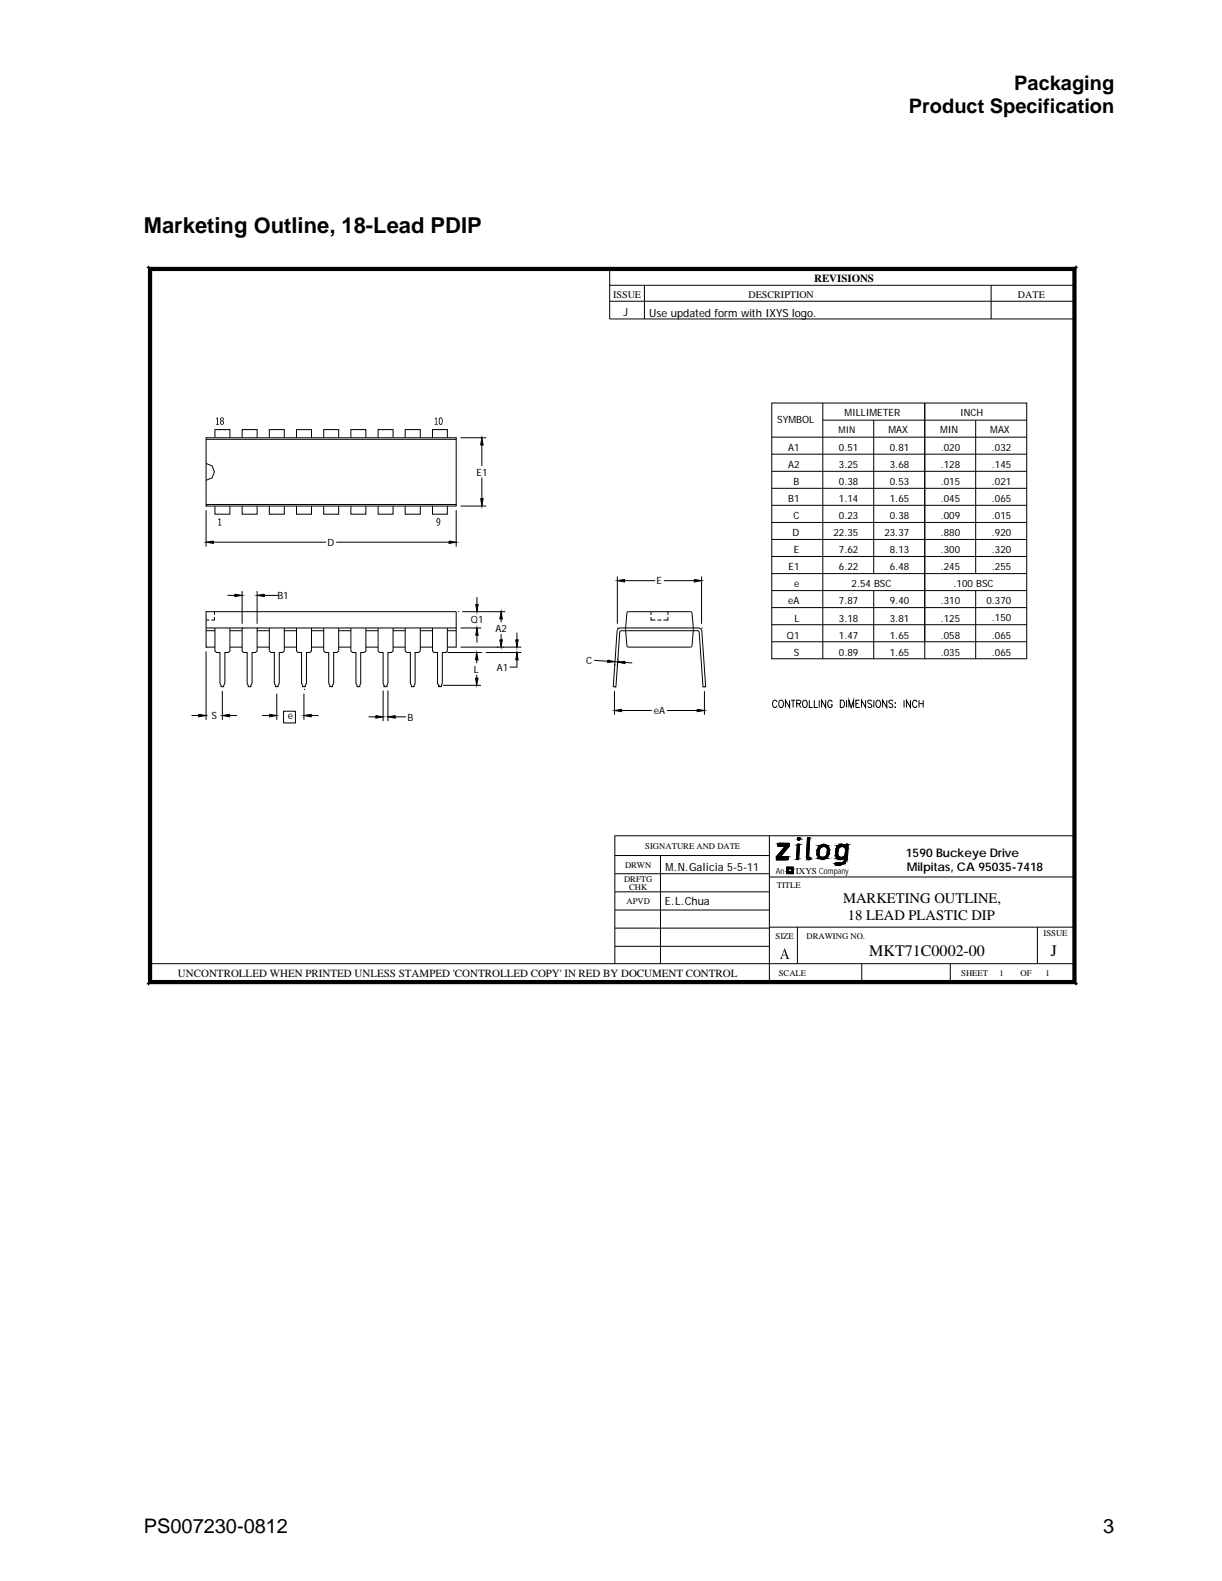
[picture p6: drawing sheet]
<svg xmlns="http://www.w3.org/2000/svg" width="216mm" height="279mm" viewBox="0 0 216 279" stroke-linecap="round" stroke-linejoin="round" font-family="sans-serif">
<path d="M25.3 46.2h165.7v128.1h-165.7z" fill-rule="evenodd" fill="#fff" stroke="#fff" stroke-width=".18"/>
<g fill="none" stroke="#000" stroke-width=".18">
<path d="M26.2 47.4h.3v126.3h-.3zM26.2 47.5l.2-.2 .4 .3-.2 .2zM26.3 47.2h163.7v.3h-163.7zM26.3 47.2h-.3l.2 .3M26.3 47.4l.1-.1 .4 .3-.2 .2-.4-.3zM26.4 47.3l-.2-.2v.3M26.5 47.7h.3v125.7h-.3zM26.6 47.8h.1M26.7 47.6h163v.2h-163zM26.8 47.6v.1M107.7 47.5v8.9h82.1M107.7 50.4h82.1"/>
<path d="M107.7 53.2h82.1M113.9 50.4v6M175.1 50.4v6M189.5 47.7h.3v125.7h-.3zM189.6 47.6l-.1 .1M189.6 47.6l.3-.3 .2 .2-.3 .3zM189.8 47.8h-.1M189.9 47.4h.2v126.3h-.2zM189.9 47.3l.2 .2-.3 .3-.2-.2zM189.9 47.3l.2-.2v.3M190 47.2h.3l-.2 .3M36.4 77.4h44.2v12h-44.2z"/>
<path d="M36.4 77.6h44.2M38 77.4v-1.5h2.6v1.5M42.8 77.4v-1.5h2.6v1.5M47.6 77.4v-1.5h2.6v1.5M52.4 77.4v-1.5h2.6v1.5M57.2 77.4v-1.5h2.6v1.5M62 77.4v-1.5h2.6v1.5M66.8 77.4v-1.5h2.6v1.5M71.6 77.4v-1.5h2.7v1.5M76.4 77.4v-1.5h2.6v1.5M80.6 77.4h.1M81.4 77.4h4.5"/>
<path d="M85.1 77.4l.3 1.3h-.5zM85.1 78.7v3.7M136.4 71.2h45v45.2h-45zM136.4 77.3h45M145.4 71.2v45.2M145.4 74.3h36M154.4 74.3v27.1M163.4 71.2v45.2M172.4 74.3v27.1M36.4 89.4h.1M36.4 81.9l1.1 .4 .4 1.1-.4 1.1-1.1 .4M36.4 90.2v6.4"/>
<path d="M36.4 89.2h44.2M36.4 95.8l1.3-.2v.4zM37.7 95.8h19.9M38 89.4v1.5h2.6v-1.5M42.8 89.4v1.5h2.6v-1.5M47.6 89.4v1.5h2.6v-1.5M52.4 89.4v1.5h2.6v-1.5M57.2 89.4v1.5h2.6v-1.5M59.4 95.8h19.9M62 89.4v1.5h2.6v-1.5M66.8 89.4v1.5h2.6v-1.5M71.6 89.4v1.5h2.7v-1.5"/>
<path d="M76.4 89.4v1.5h2.6v-1.5M79.3 95.6l1.3 .2-1.3 .2zM80.6 90.2v6.4M80.6 95.8h.1M80.6 89.4h.1M81.4 89.4h4.5M84.9 88.1h.5l-.3 1.3zM85.1 84.4v3.7M136.4 83.3h45M136.4 80.3h45M136.4 95.3h45M136.4 98.3h45"/>
<path d="M136.4 92.3h45M136.4 89.3h45M136.4 86.3h45M36.4 111h44.2M36.4 114.4h.1M36.4 115.1v12.1M36.4 111.5h1.6M36.4 109.6h.6M37.9 109v.6h-.6M37.9 108.1v.6M38 111v4l.2 .3h.7v5.5l.2 .5h.4l.2-.5v-5.5h.6l.3-.3v-4M38 114.4h-1.6v-6.3h44.2v6.3h-1.6"/>
<path d="M40.2 105.2h1.3M40.6 111.5h2.2M40.6 114.4h2.2M41.5 105l1.3 .2-1.3 .2zM42.8 111h.1M42.8 111v4l.3 .3h.6v5.5l.2 .5h.4l.2-.5v-5.5h.6l.3-.3v-4M42.8 104.5v5.7M45.4 111h.1M45.4 105.2h.1M45.4 104.5v5.7M45.4 105.2l1.3-.2v.4zM45.4 111.5h2.2"/>
<path d="M45.4 114.4h2.2M46.7 105.2h2.4M47.6 111v4l.3 .3h.6v5.5l.2 .5h.4l.2-.5v-5.5h.6l.3-.3v-4M50.2 111.5h2.2M50.2 114.4h2.2M52.4 111v4l.3 .3h.6v5.5l.2 .5h.4l.2-.5v-5.5h.6l.3-.3v-4M55 111.5h2.2M55 114.4h2.2M57.2 111v4l.3 .3h.6v5.5l.2 .5h.4l.2-.5v-5.5h.6l.3-.3v-4M59.8 111.5h2.2M59.8 114.4h2.2M62 111v4l.3 .3h.6v5.5l.2 .5h.5l.1-.5v-5.5h.6l.3-.3v-4"/>
<path d="M64.6 111.5h2.2M64.6 114.4h2.2M66.8 111v4l.3 .3h.6v5.5l.2 .5h.5l.1-.5v-5.5h.7l.2-.3v-4M69.4 111.5h2.2M69.4 114.4h2.2M71.6 111v4l.3 .3h.6v5.5l.2 .5h.5l.1-.5v-5.5h.7l.3-.3v-4M74.3 111.5h2.1M74.3 114.4h2.1M76.4 111v4l.3 .3h.6v5.5l.2 .5h.5l.1-.5v-5.5h.7l.2-.3v-4M78.3 115.3h.1M79 115.3h6M79 111.5h1.6"/>
<path d="M80.6 114.4h.1M80.9 108.1h.1M81.4 111h3.6M81.4 114.4h10.7M81.7 108.1h7.6M84 119.8h.5l-.3 1.3zM84.1 106.8h.4l-.2 1.3zM84.2 115.3l.3 1.3h-.5zM84.2 116.6v.6M84.2 119.3v.5M84.3 111l.2 1.3h-.4zM84.3 105.5v1.3"/>
<path d="M84.3 112.3v1.3M85 115.3h.1M85.8 115.3h6.3M88.3 113.1h.5l-.3 1.3zM88.5 108.1h.1M88.5 109.4v.6M88.5 112.1v1M88.5 108.1l.3 1.3h-.5zM88.8 114.4h.1M91.1 113.1h.4l-.2 1.3zM91.3 116.6v1.3h-1.3M91.3 115.3h.1"/>
<path d="M91.3 111.8v1.3M91.3 115.3l.2 1.3h-.4zM105 116.7l2.4 .2M107.4 116.6l1.2 .3-1.2 .2zM108.6 117.3v.4M108.7 116.6h.1M109.1 111h.1M109.1 101.9v8.3M109.1 102.6l1.2-.2v.4zM109.1 117.4v.3M109.1 117h.1M109.1 117l1.3-.1v.4z"/>
<path d="M109.2 116.6h.1M110.3 102.6h5.4M110.4 117.1l1.3 .1M110.8 108.2h11.4a14.1 14.1 0 0 1 0 6.1h-11.4a15 15 0 0 1 0-6.1zM115 109v.6h.8M115 108.1v.6M116.2 109.6h.7M117.3 102.6h5.4M118 109v.6h-.8M118 108.1v.6M122.7 102.4l1.3 .2-1.3 .2zM124 111h.1"/>
<path d="M124 102.6h.1M124 101.9v8.3M136.4 110.4h45M136.4 113.4h45M136.4 107.4h45M136.4 104.4h45M136.4 101.4h45M154.4 104.4v12M172.4 104.4v12M33.8 126.4h1.3M35.1 126.2l1.3 .2-1.3 .3zM36.4 126.4h.1"/>
<path d="M39.3 122.1v5.1M39.3 121.3h.1M39.3 126.4l1.3-.2v.5zM40.6 126.4h1.3M46.3 126.4h1.3M47.6 126.2l1.3 .2-1.3 .3zM48.9 122.6v4.6M48.9 121.8h.1M50.1 125.7h2.1v2.1h-2.1zM53.7 121.8h.1M53.7 126.4h.1M53.7 122.6v4.6"/>
<path d="M53.7 126.4l1.3-.2v.5zM55 126.4h1.3M65.1 126.7h1.3M66.4 126.5l1.3 .2-1.3 .2zM67.7 121.3h.1M67.7 122v5.4M68.5 122v5.4M68.5 126.7h.1M68.5 121.3h.1M68.5 126.7l1.3-.2v.4zM69.8 126.7h1.9M77.5 121.1h.1"/>
<path d="M78.3 121.1h6.7M108.3 121.3l.5 .1 .8-9.9h12.9h.8l.2 .2 .7 9.7 .5-.1M108.4 121.3l.6-9.9 .2-.3 .3-.1h13h1l.3 .1 .2 .3 .7 9.9M108.6 125.6l1.2-.3v.5zM108.6 121.4h.1M108.6 122.1v4.2M109.8 125.6h5.4M117.9 125.6h5.3M123.2 125.3l1.3 .3-1.3 .2zM124.5 121.4h.1M124.5 125.6h.1M124.5 122.1v4.2"/>
<path d="M137.3 124.1a.39 .39 0 0 0-.5-.4 .39 .39 0 0 0-.3 .5v.3a.39 .39 0 0 0 .3 .5 .39 .39 0 0 0 .5-.3M137.8 123.8l.1-.1a.66 .66 0 0 1 .5 .7 .66 .66 0 0 1-.5 .6 .82 .82 0 0 1-.1-1.2zM139.5 123.7v1.3l-.7-1.3v1.3M139.8 123.7h.7M140.1 123.7v1.3M140.8 124.4l.6-.1v-.4l-.6-.2v1.3M141.1 124.4l.4 .6M142 123.8l.1-.1a.66 .66 0 0 1 .5 .7 .66 .66 0 0 1-.5 .6 .86 .86 0 0 1-.1-1.2zM143 123.7v1.3h.6M143.9 123.7v1.3h.6M144.7 123.7v1.3M145.9 123.7v1.3l-.7-1.3v1.3"/>
<path d="M147 124.1a.4 .4 0 0 0-.5-.4 .4 .4 0 0 0-.3 .5 .62 .62 0 0 0 .6 .8l.2-.2v-.3h-.2M148.5 123.7a.65 .65 0 0 1 .7 .7 .65 .65 0 0 1-.7 .6zM149.6 123.7v1.3M150 125v-1.3l.4 1.3 .4-1.3v1.3M151.2 124.4h.4M151.9 123.7h-.7v1.3h.7M152.9 123.7v1.3l-.7-1.3v1.3M154 123.9a.4 .4 0 0 0-.4-.2 .4 .4 0 0 0-.3 .3l.1 .2 .6 .5a.38 .38 0 0 1-.3 .3 .38 .38 0 0 1-.4-.2M154.4 123.7v1.3M155 123.8l.1-.1a.66 .66 0 0 1 .5 .7 .66 .66 0 0 1-.5 .6 .82 .82 0 0 1-.1-1.2zM156.7 123.7v1.3l-.8-1.3v1.3M157.8 123.9a.38 .38 0 0 0-.5-.2 .38 .38 0 0 0-.3 .4l.7 .4 .1 .3a.42 .42 0 0 1-.8 0"/>
<path d="M158.1 124.2h.1zM158.2 124.9v.1zM159.7 123.7v1.3M160.9 123.7v1.3l-.8-1.3v1.3M162 124.1a.4 .4 0 0 0-.5-.4 .4 .4 0 0 0-.3 .5v.3a.4 .4 0 0 0 .3 .5 .4 .4 0 0 0 .5-.3M162.4 124.4h.7M162.4 123.7v1.3M163.1 123.7v1.3M108.6 151.2h27.3M108.6 154.4h27.3M108.6 157.6h27.3M116.7 151.2v19.1"/>
<path d="M135.9 147.7v25.8M135.9 155h53.9M137.2 151.9l2.1-.3v.2zM137.2 151.9l.8-.5h1.2zM137.2 151.4h.8l-.8 .5zM137.2 151.9h2zM137.2 151.9h2M137.2 151.9l2.1-.5zM137.2 151.4h.7zM137.2 151.9l2.1-.1zM137.2 151.9l2.1-.5v.2zM137.2 151.9h2.1"/>
<path d="M137.2 151.4h.8zM137.2 151.4v.5M137.2 151.9h1.9h-1.9M137.2 151.4l.7-.1zM137.4 149.4l.1 .1 1.2 .1-1.5 1.8M137.4 149.4h2.1l-2.1 .1zM137.4 149.4l2.1 .1M137.4 149.2l2.1 .2h-2.1zM137.4 149.2v.2M137.4 149.2h2.1v.2zM137.4 149.1h2.1M137.4 149.5h2.1z"/>
<path d="M137.4 149.5l2.1-.1zM137.4 149.5h2.1M137.4 149.5h2zM137.5 149.1h1.9zM137.5 149.1l2 .1zM137.5 149.1l2 .1h-2.1zM137.5 149.5h1.9zM137.6 149l-.2 .2M137.6 149h1.7l.2 .2M137.6 149l1.8 .1zM137.9 151.3l1.3 .1M138.7 149.6l-.8 1.7-.7 .1z"/>
<path d="M138.7 149.6l.7-.1zM138.7 149.6l.7-.1-1.5 1.8zM139 154.1h.7v.3zM139 153.2h.3v.8zM139 154.1l.7 .3h-.7zM139 153.2l.3 .8h-.3zM139 154.1h.7v.3h-.7zM139 153.2h.3v.8h-.3zM139.2 151.4l.1 .2M139.3 151.8l-.2 .1M139.3 151.6v.2M139.4 149.5l-1.5 1.8"/>
<path d="M139.4 153.2l.8 .4h-.8zM139.4 153.2h.8v.4h-.8zM139.4 153.2h.8v.4zM139.5 149.2v.2M139.5 149.4l-.1 .1M139.8 153.7h.4v.7h-.4zM139.8 153.7l.4 .7h-.4zM139.8 153.7h.4v.7zM140.7 151.8l.3 .1 .1-.1M140.7 151.8h.4l-.4 .1zM140.7 151.9l.4-.1v.1zM140.7 151.9h.4z"/>
<path d="M140.8 151.9h.3zM140.9 149.3l-.2 2.5M140.9 149.3l.3-.1 .1 .1zM140.9 149.3h.4l-.6 2.5zM140.9 148.3l.4-.2v.3zM140.9 149.2h.3l-.3 .1zM140.9 149.2h.2zM140.9 148.3l.4 .1zM140.9 149.2h.3zM140.9 148.1h.4l-.4 .2zM140.9 148.1h.4zM140.9 148.4h.4z"/>
<path d="M141 148.1h.3zM141 148.1l.2-.1zM141 148.1h.3v.3h-.4zM141 148.4h.3zM141.1 149.2l.2 .1M141.1 149.2l-.2 .1M141.3 149.3l-.2 2.5h-.4zM141.3 149.3l-.2 2.5M142.5 151.5h.4l-.3 .3zM142.6 151.8l.6-.1zM142.6 151.8l.6-.2v.1zM142.6 151.8h.6l-.4 .1z"/>
<path d="M142.6 151.8l.6-.2zM142.6 151.8l.3-.3h.2zM142.7 148.1h.4zM142.7 148.1h.4l-.6 3.4zM142.7 148.1h.4l-.2 3.2v.2l.3 .1-.1 .3-.5-.1-.1-.3zM142.7 148.1h.3zM142.7 148.1l.3-.1zM142.8 151.9l.4-.1zM143 151.9h.2zM143 151.9l.2-.1zM143.1 148.1l-.2 3.4h-.4zM144.3 151h.4l-.1 .7z"/>
<path d="M144.4 150.2h.4l-.5 .8zM144.4 150.2l.6-.5-.2 .5zM144.6 151.7l.3-.3 .4 .1zM144.6 151.7l.7-.2 .8 .2zM144.6 151.7h1.5l-.8 .2zM144.7 149.5l.7-.3 .9 .3 .3 .6-.1 .8-.3 .7-.7 .3-.9-.3-.3-.6 .1-.8zM144.7 151l.2 .4-.3 .3zM144.8 149.4l.8-.2 .7 .2zM144.8 150.2l-.1 .8h-.4zM144.8 149.4l.8 .2-.6 .1zM144.8 149.4l.2 .3-.6 .5zM144.8 149.4h1.5l-.7 .2z"/>
<path d="M145 149.8l.4-.2 .6 .2 .2 .3-.1 .8-.2 .4-.4 .2-.7-.1-.1-.4 .1-.8zM145.3 151.5l.6-.1 .2 .3zM145.9 151.4l.6-.5-.4 .8zM146 149.7l.3-.3 .3 .7zM146 149.7l.6 .4h-.4zM146.1 150.9h.4l-.6 .5zM146.2 150.1h.4l-.5 .8zM146.6 150.1l-.1 .8h-.4zM147.5 152.8l1 .1h-.9zM147.5 152.6l1 .3-1-.1zM147.5 152.6h1.8l-.8 .3zM147.6 152.5l1.7 .1z"/>
<path d="M147.6 152.9h.9zM147.6 152.5l1.7 .1h-1.8zM147.6 151.2l.4-.2 .1 .4zM147.6 151.2l.2 .5 .5 .2M147.6 151.2l.5 .2-.3 .3zM147.7 152.5l1.6 .1zM147.7 150l.4 .2-.5 1zM147.7 150l-.1 1.2M147.7 150l.6-.2-.2 .4zM147.8 151.7l.7-.2 .6 .2zM147.8 151.7l.3-.3 .4 .1zM147.8 151.7h1.3l-.8 .2z"/>
<path d="M148 149.4l.7 .2-.4 .2zM148 149.4l.3 .4-.6 .2zM148 149.4h1.2l-.5 .2zM148 149.4l.6-.2 .6 .2zM148.1 150.2l-.1 .8-.4 .2zM148.3 151.9h.3M148.3 151.9l.8-.2zM148.5 151.5l.6 .2zM148.6 149.2l.6 .2zM148.6 149.2l-.6 .2-.3 .6M148.6 149.2l.6 .2M148.6 152.5l.5-.2 .2 .3z"/>
<path d="M148.7 151.5l.4-.2v.4zM148.7 149.2l.5 .2 .2 .4 .1-.6h.2l.2 .1-.2 2.4-.4 .9-.8 .3h-.9l-.1-.3 .2-.1h.9l.5-.2 .2-.5M148.9 149.6l.4 .2 .1 .3M148.9 149.6l.3-.2 .2 .4zM148.9 149.6l-.6 .2-.2 .4-.1 .8 .1 .4a.76 .76 0 0 0 1.3-.5v-.8v.8M148.9 149.6l.5 .2zM149.1 151.3l.2-.1-.2 .5zM149.3 149.8h.1v.3zM149.3 151.8v.8l-.2-.3zM149.3 151.8l.4-.1-.4 .9zM149.3 151.8v-.6l-.2 .5-.8 .2M149.3 151.4l.4 .3-.4 .1z"/>
<path d="M149.3 151.2l.4 .5zM149.3 151.2v.2M149.4 150.9l-.1 .3-.2 .1zM149.4 150.1l-.1 1.1zM149.4 149.8l.3 1.9zM149.4 149.8l.5-.5-.2 2.4zM149.5 149.3l.3-.1 .1 .1zM149.5 149.3h.4l-.5 .5zM149.5 149.2h.3l-.3 .1zM149.5 149.2h.2zM149.5 149.2h.3zM189.8 147.7h-81.2v22.6"/>
<path d="M26.2 173.7v.3l.2-.2M26.2 173.6l-.2 .2h.3M26.2 173.6l.4-.3 .2 .2-.4 .3zM26.3 173.6h163.7v.2h-163.7zM26.5 170.3h163.3M26.6 173.3l.2 .2-.4 .3-.2-.2zM26.7 173.3h-.1M26.7 173.3h163v.2h-163zM26.8 173.4v.1M108.6 160.8h27.3M108.6 164h27.3M108.6 167.2h27.3"/>
<path d="M135.9 163.9h53.9M140.9 163.9v6.4M152.3 170.3v3.2M167.9 170.3v3.2M183.3 163.9v6.4M189.5 173.4l.1 .1M189.7 173.4l.1-.1 .3 .3-.2 .2-.3-.3zM189.7 173.3h.1M190.1 173.6l.2 .2h-.3M190.1 173.7v.3l-.2-.2"/>
</g>
<g fill="#000">
<path d="M26.2 47.1l.2 .2-.1 .1h-.1zM26 47.2h.3v.2l-.1 .1zM26.8 47.6v.1h-.1zM26.6 47.8l.1-.1zM189.7 47.7v.1zM189.5 47.6l.2 .1zM190 47.2h.3l-.2 .3zM189.9 47.3l.2-.2v.3zM85.1 77.4l.3 1.3h-.5zM36.4 95.8l1.3-.2v.4zM79.3 95.6l1.3 .2-1.3 .2zM84.9 88.1h.5l-.3 1.3z"/>
<path d="M41.5 105l1.3 .2-1.3 .2zM45.4 105.2l1.3-.2v.4zM84.2 115.3l.3 1.3h-.5zM84 119.8h.5l-.3 1.3zM84.3 111l.2 1.3h-.4zM84.1 106.8h.4l-.2 1.3zM88.3 113.1h.5l-.3 1.3zM88.5 108.1l.3 1.3h-.5zM91.1 113.1h.4l-.2 1.3zM91.3 115.3l.2 1.3h-.4zM107.4 116.6l1.2 .3-1.2 .2zM109.1 102.6l1.2-.2v.4z"/>
<path d="M109.1 117l1.3-.1v.4zM122.7 102.4l1.3 .2-1.3 .2zM35.1 126.2l1.3 .2-1.3 .3zM39.3 126.4l1.3-.2v.5zM47.6 126.2l1.3 .2-1.3 .3zM53.7 126.4l1.3-.2v.5zM66.4 126.5l1.3 .2-1.3 .2zM68.5 126.7l1.3-.2v.4zM108.6 125.6l1.2-.3v.5zM123.2 125.3l1.3 .3-1.3 .2zM137.2 151.9h1.9zM137.2 151.9l.8-.5h1.2z"/>
<path d="M137.2 151.4h.8l-.8 .5zM137.2 151.4h.7zM137.5 149.1h1.9zM137.2 151.4h.8zM137.2 151.4l.7-.1zM138.7 149.6l-.8 1.7-.7 .1zM139 154.1l.7 .3h-.7zM139 153.2l.3 .8h-.3zM137.2 151.9l2.1-.5zM137.2 151.9l2.1-.5v.2zM139 153.2h.3v.8zM137.5 149.5h1.9z"/>
<path d="M138.6 149.6l.8-.1zM138.7 149.6l.7-.1zM138.7 149.6l.7-.1-1.5 1.8zM137.6 149l1.8 .1zM139.4 153.2l.8 .4h-.8zM139 154.1h.7v.3zM139.8 153.7l.4 .7h-.4zM139.8 153.7h.4v.7zM139.4 153.2h.8v.4zM140.7 151.8h.4l-.4 .1zM140.7 151.9h.4zM140.9 149.3h.4l-.6 2.5z"/>
<path d="M140.9 149.2h.3l-.3 .1zM140.9 149.2h.2zM140.9 148.3l.4 .1zM140.9 148.1h.4l-.4 .2zM140.9 148.4h.4zM141 148.1h.3zM141 148.1l.2-.1zM140.8 151.9h.3zM140.7 151.9l.4-.1v.1zM140.9 149.2h.3zM140.9 149.3l.3-.1 .1 .1zM141.3 149.3l-.2 2.5h-.4z"/>
<path d="M141 148.4h.3zM140.9 148.1h.4zM140.9 148.3l.4-.2v.3zM142.5 151.5h.4l-.3 .3zM142.6 151.8h.6l-.4 .1zM142.6 151.8l.3-.3h.2zM142.7 148.1h.4l-.6 3.4zM142.7 148.1h.3zM142.7 148.1l.3-.1zM143 151.9h.2zM142.7 148.1h.4zM143.1 148.1l-.2 3.4h-.4z"/>
<path d="M142.6 151.8l.6-.2zM143 151.9l.2-.1zM142.8 151.9l.4-.1zM142.6 151.8l.6-.2v.1zM142.6 151.8l.6-.1zM144.3 151h.4l-.1 .7zM144.4 150.2h.4l-.5 .8zM144.7 151l.2 .4-.3 .3zM144.8 150.2l-.1 .8h-.4zM144.8 149.4l.8 .2-.6 .1zM144.8 149.4l.2 .3-.6 .5zM144.6 151.7l.3-.3 .4 .1z"/>
<path d="M144.4 150.2l.6-.5-.2 .5zM144.6 151.7l.7-.2 .8 .2zM144.8 149.4l.8-.2 .7 .2zM145.3 151.5l.6-.1 .2 .3zM146 149.7l.6 .4h-.4zM146.1 150.9h.4l-.6 .5zM144.6 151.7h1.5l-.8 .2zM146.2 150.1h.4l-.5 .8zM144.8 149.4h1.5l-.7 .2zM145.6 149.6l.7-.2-.3 .3zM146 149.7l.3-.3 .3 .7zM145.9 151.4l.6-.5-.4 .8z"/>
<path d="M146.6 150.1l-.1 .8h-.4zM147.5 152.8l1 .1h-.9zM147.5 152.6l1 .3-1-.1zM147.6 152.9h.9zM147.6 152.5l1.7 .1h-1.8zM147.6 151.2l.5 .2-.3 .3zM147.6 152.5l1.7 .1zM147.7 150l.4 .2-.5 1zM147.8 151.7h1.3l-.8 .2zM148 149.4l.7 .2-.4 .2zM148 149.4l.3 .4-.6 .2zM147.6 151.2l.4-.2 .1 .4z"/>
<path d="M148.1 150.2l-.1 .8-.4 .2zM147.8 151.7l.3-.3 .4 .1zM147.7 150l.6-.2-.2 .4zM147.8 151.7l.7-.2 .6 .2zM148 149.4l.6-.2 .6 .2zM148.9 149.6l.5 .2zM148.6 152.5l.5-.2 .2 .3zM148.3 151.9l.8-.2zM148.5 151.5l.6 .2zM148.7 151.5l.4-.2v.4zM148 149.4h1.2l-.5 .2zM148.7 149.6l.5-.2z"/>
<path d="M148.9 149.6l.3-.2 .2 .4zM148.6 149.2l.6 .2zM149.3 149.8h.1v.3zM149.3 151.8v.8l-.2-.3zM147.5 152.6h1.8l-.8 .3zM147.7 152.5l1.6 .1zM149.3 151.4l.4 .3-.4 .1zM149.1 151.3l.2-.1-.2 .5zM149.3 151.2l.4 .5zM149.4 150.9l-.1 .3-.2 .1zM149.4 150.1l-.1 1.1zM149.4 150.1l.3 1.6-.4-.5z"/>
<path d="M149.4 149.8l.3 1.9zM149.5 149.3h.4l-.5 .5zM149.5 149.2h.3l-.3 .1zM149.5 149.2h.2zM149.3 151.8l.4-.1-.4 .9zM149.5 149.2h.3zM149.5 149.3l.3-.1 .1 .1zM26.2 173.6l.1 .2h-.3zM26.2 173.7l.2 .1-.2 .2zM26.6 173.3l.1 .1zM26.7 173.4h.1zM189.7 173.3v.1z"/>
<path d="M189.5 173.4h.2l-.1 .1zM190.1 173.6l.2 .2h-.3zM189.9 173.8l.2-.1v.3z"/>
<path d="M26.2 47.5l.2-.2 .4 .3-.2 .2z" fill-rule="evenodd"/>
<path d="M26.3 47.4l.1-.1 .4 .3-.2 .2-.4-.3z" fill-rule="evenodd"/>
<path d="M189.9 47.3l.2 .2-.3 .3-.2-.2z" fill-rule="evenodd"/>
<path d="M189.6 47.6l.3-.3 .2 .2-.3 .3z" fill-rule="evenodd"/>
<path d="M38.2 74l.3-.2v1.1h.2v.2h-.5v-.2h.2v-.8h-.2z" fill-rule="evenodd"/>
<path d="M39 73.8l.2 .1a.26 .26 0 0 0-.1 .3 .26 .26 0 0 0 .3 .2l.2 .4-.1 .2h-.3a.29 .29 0 0 0 .2-.4 .29 .29 0 0 0-.4-.2l-.1-.3z" fill-rule="evenodd"/>
<path d="M38.9 74.5l.2-.1a.3 .3 0 0 0-.1 .3 .3 .3 0 0 0 .2 .3h.3a.37 .37 0 0 1-.5 0 .37 .37 0 0 1-.1-.5z" fill-rule="evenodd"/>
<path d="M39 73.8a.31 .31 0 0 1 .5 .1 .31 .31 0 0 1-.2 .4l.1-.4z" fill-rule="evenodd"/>
<path d="M76.8 74l.3-.2v1.1h.2v.2h-.5v-.2h.2v-.8h-.2z" fill-rule="evenodd"/>
<path d="M77.7 73.8l.4 .1a.66 .66 0 0 0-.3 1h-.2a1.17 1.17 0 0 1 .1-1.1z" fill-rule="evenodd"/>
<path d="M77.9 73.9h.2l.1 .7-.2 .5-.4-.1a.59 .59 0 0 0 .5-.5 .59 .59 0 0 0-.2-.6z" fill-rule="evenodd"/>
<path d="M38.6 91.8l.3-.2v1.2h.2v.1h-.5v-.1h.2v-.9h-.2z" fill-rule="evenodd"/>
<path d="M77.2 92.7l.4 .1-.3 .1z" fill-rule="evenodd"/>
<path d="M77.2 91.7h.2a.29 .29 0 0 0-.2 .3 .29 .29 0 0 0 .2 .3h.4l-.4 .1a.45 .45 0 0 1-.2-.7z" fill-rule="evenodd"/>
<path d="M77.2 91.7l.2-.1 .3 .1 .1 .6h-.4l.2-.1a.32 .32 0 0 0-.2-.5z" fill-rule="evenodd"/>
<path d="M77.6 92.3h.2l-.1 .4-.1 .1h-.3l.3-.2z" fill-rule="evenodd"/>
<path d="M26.6 173.3l.2 .2-.4 .3-.2-.2z" fill-rule="evenodd"/>
<path d="M26.2 173.6l.4-.3 .2 .2-.4 .3z" fill-rule="evenodd"/>
<path d="M138.6 167.6l-.3 1.1 .6 .1h-.6l-.2 .5 .2 .2h-.5l.2-.4z" fill-rule="evenodd"/>
<path d="M138.6 167.6l.6 1.5 .3 .4h-.6l.1-.2-.1-.5-.6-.1h.5l-.2-.7z" fill-rule="evenodd"/>
<path d="M189.7 173.4l.1-.1 .3 .3-.2 .2-.3-.3z" fill-rule="evenodd"/>
<path d="M189.7 173.4l.1-.1 .3 .3-.2 .2-.3-.3z" fill-rule="evenodd"/>
</g>
<path d="M26.3 47.5h163.7M26.5 47.4v126.3M26.3 173.5h163.7" fill="none" stroke="#000" stroke-width=".34"/>
<path d="M26.3 47.4v126.3M26.7 47.7h163M26.7 173.4h163" fill="none" stroke="#000" stroke-width=".23"/>
<path d="M26.3 47.4h163.7v126.3h-163.7M26.7 47.7v125.7M189.7 47.7v125.7M137.4 149.3h2.1" fill="none" stroke="#000" stroke-width=".25"/>
<path d="M189.8 47.4v126.3" fill="none" stroke="#000" stroke-width=".32"/>
<path d="M137.2 151.7h2.1" fill="none" stroke="#000" stroke-width=".36"/>
<path d="M137.4 149.3h2.1" fill="none" stroke="#000" stroke-width=".28"/>
<path d="M149.6 149.3v2.4" fill="none" stroke="#000" stroke-width=".44"/>
<text font-size="3.9" x="25.4" y="41.1">Marketing Outline, 18-Lead PDIP</text>
<g font-size="3.5">
<text x="179.2" y="16">Packaging</text>
<text x="160.6" y="20">Product Specification</text>
<text x="25.4" y="271">PS007230-0812</text>
<text x="194.9" y="271">3</text>
</g>
<g font-size="2.8">
<text x="153.6" y="168.9">MKT71C0002-00</text>
<text x="185.7" y="168.9">J</text>
</g>
<g font-size="2.6">
<text x="148.9" y="159.7">MARKETING OUTLINE,</text>
<text x="149.8" y="162.6">18 LEAD PLASTIC DIP</text>
</g>
<g font-size="2.1">
<text x="160.1" y="151.4">1590 Buckeye Drive</text>
<text x="160.2" y="154">Milpitas, CA 95035-7418</text>
</g>
<g font-size="2">
<text x="110.2" y="55.9">J</text>
<text x="114.7" y="55.9">Use updated form with IXYS logo.</text>
<text x="117.6" y="153.9">M.N.Galicia 5-5-11</text>
<text x="117.5" y="160">E.L.Chua</text>
</g>
<g font-size="1.9">
<text x="143.8" y="49.9">REVISIONS</text>
<text x="31.4" y="172.6">UNCONTROLLED WHEN PRINTED UNLESS STAMPED 'CONTROLLED COPY' IN RED BY DOCUMENT CONTROL</text>
</g>
<g font-size="1.8">
<text x="108.3" y="52.6">ISSUE</text>
<text x="132.2" y="52.6">DESCRIPTION</text>
<text x="179.9" y="52.6">DATE</text>
<text x="137.3" y="74.7">SYMBOL</text>
<text x="149.2" y="73.5">MILLIMETER</text>
<text x="157" y="76.5">MAX</text>
<text x="166.1" y="76.5">MIN</text>
<text x="169.7" y="73.5">INCH</text>
<text x="175" y="76.5">MAX</text>
<text x="139.2" y="79.7">A1</text>
<text x="139.2" y="82.7">A2</text>
<text x="148.2" y="79.7">0.51</text>
<text x="148.2" y="82.7">3.25</text>
<text x="157.2" y="79.7">0.81</text>
<text x="157.2" y="82.7">3.68</text>
<text x="166.2" y="79.7">.020</text>
<text x="166.2" y="82.7">.128</text>
<text x="175.2" y="79.7">.032</text>
<text x="175.2" y="82.7">.145</text>
<text x="84.2" y="84.1">E1</text>
<text x="139.2" y="88.7">B1</text>
<text x="140.2" y="85.7">B</text>
<text x="148.2" y="85.7">0.38</text>
<text x="148.2" y="88.7">1.14</text>
<text x="157.2" y="88.7">1.65</text>
<text x="157.2" y="85.7">0.53</text>
<text x="166.2" y="88.8">.045</text>
<text x="166.2" y="85.7">.015</text>
<text x="175.2" y="88.7">.065</text>
<text x="175.2" y="85.7">.021</text>
<text x="140" y="94.8">D</text>
<text x="140.2" y="91.8">C</text>
<text x="147.2" y="94.8">22.35</text>
<text x="148.2" y="91.8">0.23</text>
<text x="156.3" y="94.8">23.37</text>
<text x="157.2" y="91.7">0.38</text>
<text x="166.2" y="94.8">.880</text>
<text x="166.2" y="91.8">.009</text>
<text x="175.2" y="94.8">.920</text>
<text x="175.2" y="91.8">.015</text>
<text x="57.9" y="96.5">D</text>
<text x="139.3" y="100.8">E1</text>
<text x="140.3" y="97.8">E</text>
<text x="148.2" y="97.8">7.62</text>
<text x="148.2" y="100.8">6.22</text>
<text x="157.2" y="97.8">8.13</text>
<text x="157.2" y="100.8">6.48</text>
<text x="166.2" y="97.8">.300</text>
<text x="166.2" y="100.8">.245</text>
<text x="175.2" y="97.8">.320</text>
<text x="175.2" y="100.8">.255</text>
<text x="49" y="105.9">B1</text>
<text x="116" y="103.3">E</text>
<text x="139.3" y="106.8">eA</text>
<text x="140.3" y="103.8">e</text>
<text x="148.2" y="106.8">7.87</text>
<text x="150.5" y="103.8">2.54 BSC</text>
<text x="157.2" y="106.8">9.40</text>
<text x="166.2" y="106.8">.310</text>
<text x="168.5" y="103.8">.100 BSC</text>
<text x="174.3" y="106.8">0.370</text>
<text x="83.2" y="110">Q1</text>
<text x="87.6" y="111.7">A2</text>
<text x="139" y="112.9">Q1</text>
<text x="140.4" y="109.8">L</text>
<text x="148.2" y="109.8">3.18</text>
<text x="148.2" y="112.9">1.47</text>
<text x="157.2" y="109.8">3.81</text>
<text x="157.2" y="112.9">1.65</text>
<text x="166.2" y="109.8">.125</text>
<text x="166.2" y="112.9">.058</text>
<text x="175.2" y="109.8">.150</text>
<text x="175.2" y="112.9">.065</text>
<text x="83.7" y="118.9">L</text>
<text x="87.8" y="118.6">A1</text>
<text x="103.6" y="117.3">C</text>
<text x="140.3" y="115.9">S</text>
<text x="148.2" y="115.9">0.89</text>
<text x="157.2" y="115.9">1.65</text>
<text x="166.2" y="115.9">.035</text>
<text x="175.2" y="115.9">.065</text>
<text x="37.4" y="127.1">S</text>
<text x="50.8" y="127.1">e</text>
<text x="72" y="127.3">B</text>
<text x="115.5" y="126.2">eA</text>
</g>
<g font-size="1.6">
<text x="148.2" y="76.5">MIN</text>
<text x="140.6" y="154.4">IXYS Company</text>
</g>
<g font-size="1.5">
<text x="110.3" y="155.9">DRFTG</text>
<text x="110.4" y="153.3">DRWN</text>
<text x="114" y="150.1">SIGNATURE AND DATE</text>
<text x="137.1" y="154.4">An</text>
<text x="110.7" y="159.8">APVD</text>
<text x="111.1" y="157.3">CHK</text>
<text x="137.2" y="157">TITLE</text>
<text x="137" y="166">SIZE</text>
<text x="142.5" y="165.9">DRAWING NO.</text>
<text x="184.4" y="165.4">ISSUE</text>
<text x="137.6" y="172.4">SCALE</text>
<text x="169.8" y="172.4">SHEET</text>
<text x="176.6" y="172.4">1</text>
<text x="180.3" y="172.4">OF</text>
<text x="184.7" y="172.4">1</text>
</g>
</svg>
